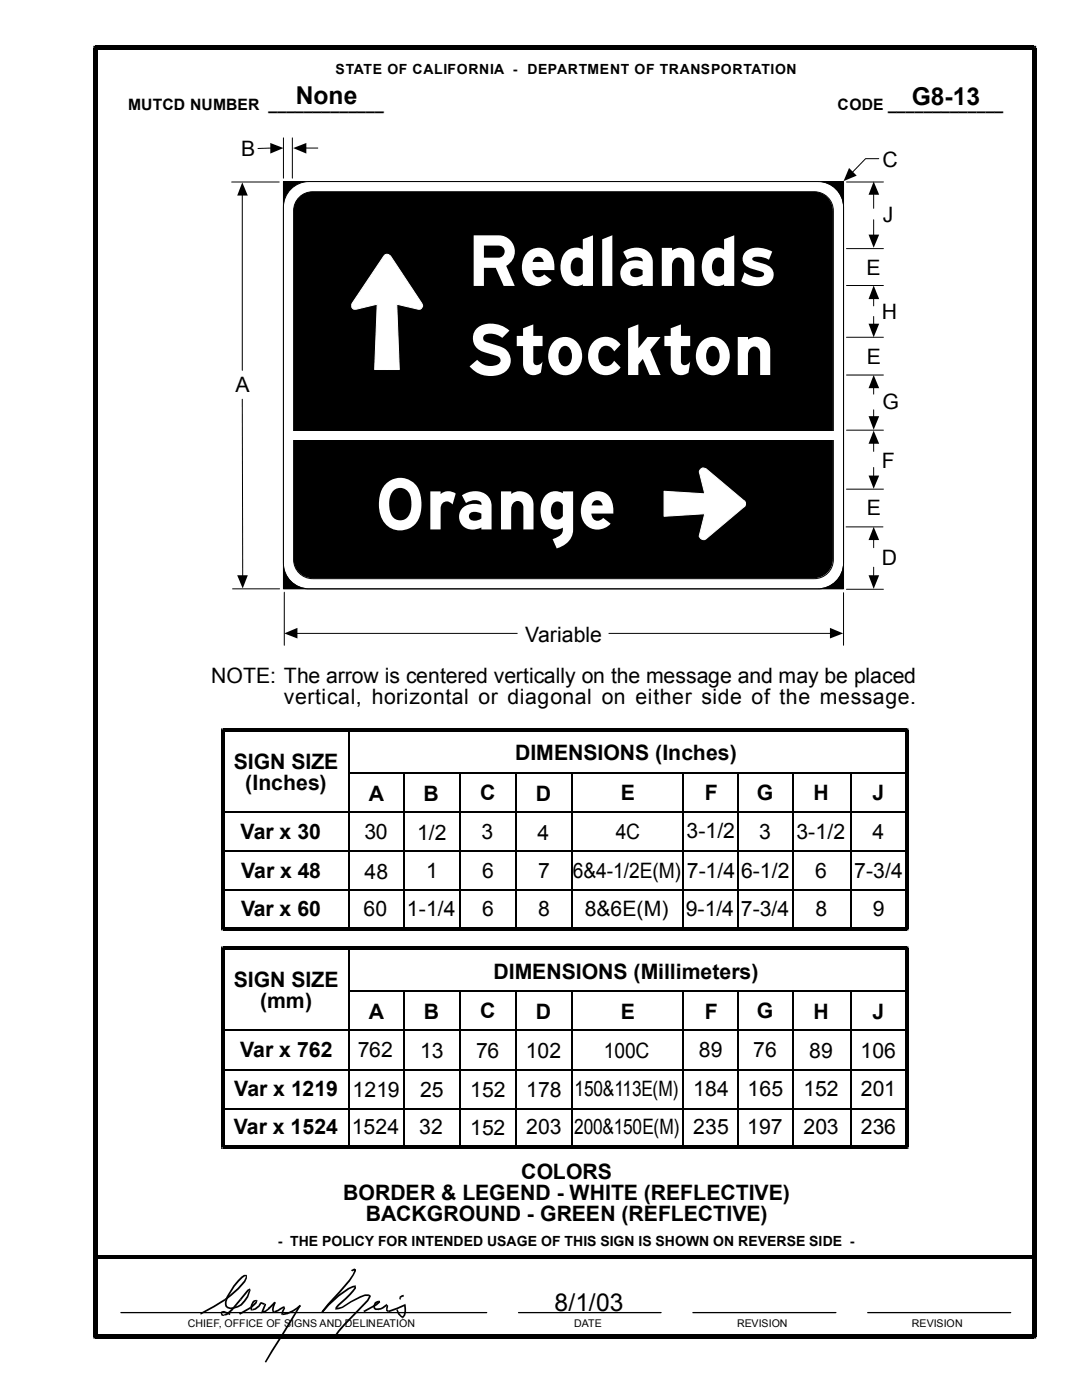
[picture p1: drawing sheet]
<svg xmlns="http://www.w3.org/2000/svg" width="216mm" height="279mm" viewBox="0 0 216 279" stroke-linecap="round" stroke-linejoin="round" font-family="sans-serif">
<path d="M18.6 9.1h.4v.9l.5-.4h-.9zM19 9.1h187.3v.9h-187.3zM206.3 9.1h.5v.5h-.9l.4 .4zM56.6 36.2h111.7v81.3h-111.7zM19 250.5h187.3v.7h-187.3zM18.6 9.6h.9v257.1h-.9zM19 266.3h187.3v.8h-187.3zM18.6 266.7h.9l-.5-.4v.8h-.4zM59.8 260.4l.2 .2-6.9 11.3-.3-.1 1.3-2.2zM205.9 9.6h.9v257.1h-.9zM206.3 266.3l-.4 .4h.9v.4h-.5z" fill="#000"/>
<path d="M24.1 262h73M103.5 262h28.4" fill="none" stroke="#000" stroke-width=".25"/>
<g fill="none" stroke="#000" stroke-width=".2">
<path d="M46.2 36.3h9.5M48.3 38.9v35M54.1 29.5l-2.6 .1M56.6 36.2h111.7v81.3h-111.7zM56.6 27.5v8.1M58.3 27.5v8.1M61 29.5h2.4M175.3 31.7h-2.6l-2.6 2.7M168.9 57h7.4M174.3 59.4v1.6M48.3 79.7l.1 35.3M168.9 74.8h7.4"/>
<path d="M168.9 67.3h7.4M174.3 63.2v1.6M174.3 77.3v1.4M168.9 97.6h7.4M168.9 85.9h7.4M174.3 81.8v1.4M174.3 88.4v1.7M174.3 93.3v1.8M46.4 117.5h9.4M56.7 118.2v10.6M168.3 118.3v10.5M168.8 105.2h7.4"/>
<path d="M168.9 117.6h7.4M174.3 107.6v1.7M174.3 113.2v1.8M59.2 126.4h44M121.5 126.4h44.3"/>
</g>
<g fill="#000">
<path d="M48.3 36.4l1.1 2.6h-2.1z" fill-rule="evenodd"/>
<path d="M53.9 28.5l2.7 1-2.7 1.1z" fill-rule="evenodd"/>
<path d="M58.5 29.5l2.6-1v2.1z" fill-rule="evenodd"/>
<path d="M169.4 33.5l1.5 1.6-2.6 1.1z" fill-rule="evenodd"/>
<path d="M174.3 57l1.1 2.7h-2.1z" fill-rule="evenodd"/>
<path d="M174.3 74.8l1.1 2.7h-2.1z" fill-rule="evenodd"/>
<path d="M173.3 64.6h2.1l-1.1 2.7z" fill-rule="evenodd"/>
<path d="M173.3 94.9h2.1l-1.1 2.6z" fill-rule="evenodd"/>
<path d="M174.3 85.9l1.1 2.7h-2.1z" fill-rule="evenodd"/>
<path d="M173.3 83.1h2.1l-1.1 2.7z" fill-rule="evenodd"/>
<path d="M47.3 114.8h2.1l-1 2.6z" fill-rule="evenodd"/>
<path d="M173.3 114.8h2.1l-1.1 2.7z" fill-rule="evenodd"/>
<path d="M174.3 105.2l1.1 2.6h-2.1z" fill-rule="evenodd"/>
<path d="M56.7 126.4l2.7-1.1v2.1z" fill-rule="evenodd"/>
<path d="M165.6 125.3l2.6 1.1-2.6 1z" fill-rule="evenodd"/>
</g>
<path d="M57.8 38a5.1 5.1 0 0 1 3.8-1.8h101.6a5.1 5.1 0 0 1 5 5.1v71.1a5.1 5.1 0 0 1-5 5h-101.6a5.1 5.1 0 0 1-5-5v-71.1a5.1 5.1 0 0 1 1.2-3.3z" fill="#fff"/>
<path d="M58.4 37.4a5.1 5.1 0 0 1 3.2-1.2h101.6a5.1 5.1 0 0 1 5.1 5.1v71.1a5.1 5.1 0 0 1-5.1 5.1h-101.6a5.1 5.1 0 0 1-5-5.1v-71.1a5.1 5.1 0 0 1 1.8-3.9zM59.7 39.4a3.8 3.8 0 0 1 2.7-1.1h100.1a3.8 3.8 0 0 1 3.8 3.8v69.6a3.8 3.8 0 0 1-3.8 3.8h-100.1a3.8 3.8 0 0 1-3.8-3.8v-69.6a3.8 3.8 0 0 1 1.1-2.7z" fill="none" stroke="#000" stroke-width=".2"/>
<path d="M59.7 39.4a3.8 3.8 0 0 1 2.7-1.1h100a3.8 3.8 0 0 1 3.8 3.8v69.5a3.8 3.8 0 0 1-3.8 3.8h-100a3.8 3.8 0 0 1-3.8-3.8v-69.5a3.8 3.8 0 0 1 1.1-2.7z" fill="#000"/>
<path d="M57.7 85.9h109.7v1.8h-109.7z" fill="#fff"/>
<path d="M168.9 36.3h7.4M174.3 38.7v2.9M168.9 49.6h7.4M174.3 43.9v3.1" fill="none" stroke="#000" stroke-width=".2"/>
<g fill="#000">
<path d="M174.3 36.2l1.1 2.7h-2.1z" fill-rule="evenodd"/>
<path d="M173.3 46.8h2.1l-1.1 2.6z" fill-rule="evenodd"/>
</g>
<path d="M76.9 50.8h.7l.3 .3 6.3 9.4a.74 .74 0 0 1 0 .9 .74 .74 0 0 1-.7 .3l-4.3-1 .5 13h-4.9l.5-13-4.3 1h-.4l-.2-.1-.2-.3v-.6z" fill-rule="evenodd" fill="#fff"/>
<path d="M76.9 50.8h.7l.3 .3 6.3 9.6a.73 .73 0 0 1-.7 1l-4.3-1 .5 13h-4.9l.5-13-4.3 1h-.4l-.2-.1-.2-.3v-.6z" fill="none" stroke="#fff" stroke-width=".2"/>
<path d="M132.5 98l8.1 .6-1.1-4.5 .3-.5a.78 .78 0 0 1 1.1 0l7.7 6.4 .2 .3a.73 .73 0 0 1-.4 .9l-7.5 6.3a.86 .86 0 0 1-1.4-.6l1.1-4.4-8.1 .5z" fill-rule="evenodd" fill="#fff"/>
<path d="M132.5 98l8.1 .6-1.1-4.5 .3-.5a.78 .78 0 0 1 1.1 0l7.5 6.3a.76 .76 0 0 1 0 1.3l-7.5 6.3a.86 .86 0 0 1-1.4-.6l1.1-4.4-8.1 .5z" fill="none" stroke="#fff" stroke-width=".2"/>
<g fill="#000">
<path d="M44.1 145.4h.4v.7l.3-.4h-.7zM44.4 145.4h136.5v.6h-136.5zM180.9 145.4h.4v.3h-.7l.3 .3zM44.1 145.7h.7v39.6h-.7zM44.1 188.9h.4v.7l.3-.4h-.7zM44.4 185h136.5v.7h-136.5zM44.4 188.9h136.5v.7h-136.5zM44.1 185.3h.7l-.4-.3v.7h-.3zM180.6 145.7h.7v39.6h-.7zM180.9 188.9h.4v.3h-.7l.3 .4zM180.9 185l-.3 .3h.7v.4h-.4zM44.1 189.2h.7v39.7h-.7z"/>
<path d="M44.4 228.6h136.5v.7h-136.5zM44.1 228.9h.7l-.4-.3v.7h-.3zM180.6 189.2h.7v39.7h-.7zM180.9 228.6l-.3 .3h.7v.4h-.4zM49 254.5h.3v.6a11.7 11.7 0 0 1-4.3 4.4l-.2-.3a13.7 13.7 0 0 0 4.2-4.3zM44.8 259.2l.2 .3zM44.7 262.3l.3-.1 1.1-.9 1.7-2.1 .3 .3-1.7 2-.8 .7-.7 .4zM47.8 259.2l.3 .3zM48.2 254.8l.5-.4h.5v.3h-.3a10.3 10.3 0 0 0-3.7 5.1l.1 .8-.3 .1-.1-.9a11.7 11.7 0 0 1 3.3-5zM49 254.5h.3l-.1-.1v.3zM49.4 257.4l.5-.3 .1 .5h-.3l.2-.2-.3 .2-1.5 1.9-.3-.3zM49.7 257.5l.3 .1z"/>
<path d="M50.4 259.8l.2-.3 .5-.1 .1 .3a1.31 1.31 0 0 0-.9 1.6l.1-.1-.1 .3h-.3v-1.1zM51.1 259.4l.1 .3h-.2l.2-.3zM51.9 259.9l.2-.1-.1 .4h.2zM52.1 259.8l.7 .3-.1 .3-.7-.2zM54.7 259.8l.3 .1-.3-.1 .2 .3zM54.7 259.8l.3 .1-.4 1.5v.1l.3 .2-.3 .3-.2-.2-.1-.4zM70 253.5l.7-.3 .3 .1v.4h-.3v-.4l.1 .2-.5 .2zM70.9 256.5h.1v.2h-.3l.2 .2zM70.7 253.6l.3 .1-1.1 2-5.5 6.3-.2-.3 5.4-6.3zM70.7 253.6l.3 .1zM70.7 256.7h.3v.4a17.2 17.2 0 0 1-3.4 3.5l-.4 .6h-.3l.1-.3 .4-.5 2.9-2.8 .4-.6zM73.6 258.3l-.1 .4z"/>
<path d="M73.6 258.3l.3 .2 .1 .2-.5 1-2.1 2.2a30.5 30.5 0 0 0-4.4 4.9l-.3-.2a22.9 22.9 0 0 1 4.4-5l2.1-2.2 .5-.7h-.2zM75.4 259.6h.2l.1 .2zM74.8 259.9l.6-.3 .3 .2a.8 .8 0 0 0-.7 .5 .8 .8 0 0 0 0 .8h.4v.4h-.5l-.4-.5v-.5zM79.8 258.7l.2 .2-.1 .5-.2-.2zM79.8 258.7l.7-.3 .1 .3-.6 .3zM79.8 258.7l.2 .3zM40 262l4.8-2.8 .2 .3-5 2.9zM44.7 261.6l1.3 .5-.1 .4-1.3-.5zM44.7 261.6l-.1 .4zM44.2 261.7l.5-.1v.4h-.4l.2 .4 .3-.1v.3h-.6l-.2-.6zM44.7 262.3l.2 .3zM45 260.7l.2-.2 .1 .1z"/>
<path d="M45.2 260.5l.3 .3a2.82 2.82 0 0 0 3.2-1.3l.6-.8 .4-1.2 .3 .1a4.6 4.6 0 0 1-3.3 3.6l-.7 .1-.6-.2-.4-.3zM47.7 262.1l2.2-1.2 .2 .2-2.2 1.3zM51 259.7l.2-.3 .2 .1-.2 .6-1.1 1-.2-.2 1.2-1.2zM49.9 260.9l.2 .2zM50.4 261.2l.1 .3h-.2zM50.4 261.2l.4-.1 .8-.6 .2 .3-.7 .6-.6 .1zM51.9 259.9l.3 .3-.4 .6-.2-.3zM51.6 260.5l.2 .3zM52.2 261.8l.3 .1-.2-.2 .1 .3-.4 .1zM52.3 261.7l.6-.2 .8-.6 .1 .4-.8 .6-.6 .1zM52.8 260.1l.1 .1-.2 .2zM52.9 260.2l.2 .2-.6 1.5-.3-.1 .5-1.5v.1z"/>
<path d="M53.5 261l1.2-1.2 .2 .3-1.1 1.2zM53.5 261l.2-.1 .1 .4zM54.8 261.6l.1 .4h-.2zM54.8 261.6l1.8-.9 .1 .3-1.2 .7-.6 .3zM56.5 262.1l-.1 .4zM56.5 262.1a6.1 6.1 0 0 0 3.3-1.7l.2 .3a6.6 6.6 0 0 1-3.5 1.8zM56.6 260.7l.2 .2h-.3l.2 .1zM56.5 260.9h.3l.1 .2-.5 1v.4l-.3-.1v-.4l.5-.9zM59.8 260.4l.2 .3zM65.4 260.3l2-1.8 2-1.5 1.5-.5v.4l-.5 .1a18 18 0 0 0-6 5l-.2-.3zM64.2 261.7l.2 .3zM67.1 261v.4h-.2v-.2h.3z"/>
<path d="M67.1 261l1.1-.2 1.7-1.1 2-1 .9-.4h.8v.4h-.8l-.8 .3-1.9 .9-1.7 1.1-1.3 .4zM72.5 261.6l2.4-1.3 .7-.6 .2 .1h-.2v-.2h.2l.1 .3-.7 .6-2.5 1.4zM75.4 261.1l.5-.1 1.1-.7 .2 .3-1.2 .8-.6 .1zM75.4 261.1v.4zM77 260.3l.1-.1 .1 .1-.2 .3h.2zM77.2 260.3l.3 .3-.2 .8 .3 .1-.1 .4-.5-.3 .1-1h-.1zM77.6 261.5v.4h-.1zM77.6 261.5l3.2-1.2 .1 .3-1.6 .7-1.7 .6zM79.1 261.5l.2-.2 .4 .7 .7 .8-.1 .3-.9-.8zM80.2 262.8h.2l-.1 .3h.1zM80.8 260.3l.1-.1v.2l-.3 .1 .3 .1zM80.6 260.5l.3-.1a2.68 2.68 0 0 1-.5 2.7l-.2-.3a2.18 2.18 0 0 0 .4-2.3z"/>
</g>
<g fill="none" stroke="#000" stroke-width=".34">
<path d="M69.6 154.3h111.2M69.6 145.6v39.7M80.7 154.3v31.1M91.8 154.3v31.1M103 154.3v31.1M114 154.3v31.1M136.3 154.3v31.1M147.2 154.2v31.1M158.3 154.3v31M169.8 154.3v31M44.4 162.1h136.4M44.4 169.8h136.4"/>
<path d="M44.4 177.6h136.4M69.6 197.9h111.4M69.6 189.1v39.8M80.7 197.9v31.1M91.8 197.9v31.1M103 197.9v31M114 197.9v31.1M136.3 198v30.9M147.2 197.8v31.1M158.3 197.8v31.1M169.8 197.8v31.1M44.4 205.7h136.6"/>
<path d="M44.4 213.4h136.6M44.4 221.2h136.6"/>
</g>
<path d="M138.3 262h28.5M173.1 262h28.6" fill="none" stroke="#000" stroke-width=".25"/>
<g font-size="15.2" fill="#fff">
<text x="93.3" y="57.1">Redlands</text>
<text x="93.3" y="74.8">Stockton</text>
<text x="74.8" y="105.7">Orange</text>
</g>
<g font-size="4.9">
<text x="59" y="20.7">None</text>
<text x="181.9" y="20.9">G8-13</text>
<text x="110.7" y="261.6">8/1/03</text>
</g>
<g font-size="4.2">
<text x="48.1" y="31.2">B</text>
<text x="176.1" y="33.3">C</text>
<text x="176.2" y="44.4">J</text>
<text x="172.9" y="54.9">E</text>
<text x="175.9" y="63.7">H</text>
<text x="173" y="72.6">E</text>
<text x="47" y="78.2">A</text>
<text x="176.1" y="81.7">G</text>
<text x="175.9" y="93.3">F</text>
<text x="173" y="102.9">E</text>
<text x="175.9" y="112.8">D</text>
<text x="104.8" y="128.1">Variable</text>
<text x="42.2" y="136.2">NOTE: The arrow is centered vertically on the message and may be placed</text>
<text x="56.6" y="140.5">vertical, horizontal or diagonal on either side of the message.</text>
<text x="46.7" y="153.5">SIGN SIZE</text>
<text x="102.8" y="151.7">DIMENSIONS (Inches)</text>
<text x="48.9" y="157.7">(Inches)</text>
<text x="73.6" y="159.8">A</text>
<text x="84.5" y="159.8">B</text>
<text x="95.8" y="159.7">C</text>
<text x="106.9" y="159.8">D</text>
<text x="123.9" y="159.7">E</text>
<text x="140.6" y="159.7">F</text>
<text x="151" y="159.6">G</text>
<text x="162.3" y="159.7">H</text>
<text x="174.1" y="159.7">J</text>
<text x="48" y="167.5">Var x 30</text>
<text x="72.7" y="167.5">30</text>
<text x="83.2" y="167.6">1/2</text>
<text x="96.1" y="167.5">3</text>
<text x="107.3" y="167.6">4</text>
<text x="122.9" y="167.5">4C</text>
<text x="137" y="167.3">3-1/2</text>
<text x="151.5" y="167.5">3</text>
<text x="158.9" y="167.5">3-1/2</text>
<text x="174.1" y="167.5">4</text>
<text x="48.1" y="175.2">Var x 48</text>
<text x="72.7" y="175.3">48</text>
<text x="85" y="175.3">1</text>
<text x="96.2" y="175.3">6</text>
<text x="107.4" y="175.3">7</text>
<text x="114.3" y="175.2">6&amp;4-1/2E(M)</text>
<text x="137.1" y="175.2">7-1/4</text>
<text x="147.9" y="175.2">6-1/2</text>
<text x="162.6" y="175.2">6</text>
<text x="170.4" y="175.2">7-3/4</text>
<text x="48.1" y="182.8">Var x 60</text>
<text x="72.6" y="182.8">60</text>
<text x="81.2" y="182.8">1-1/4</text>
<text x="96.2" y="182.9">6</text>
<text x="107.4" y="182.7">8</text>
<text x="116.7" y="182.8">8&amp;6E(M)</text>
<text x="136.8" y="182.7">9-1/4</text>
<text x="147.8" y="182.8">7-3/4</text>
<text x="162.7" y="182.7">8</text>
<text x="174.2" y="182.7">9</text>
<text x="46.7" y="197">SIGN SIZE</text>
<text x="98.5" y="195.3">DIMENSIONS (Millimeters)</text>
<text x="51.9" y="201.3">(mm)</text>
<text x="73.6" y="203.3">A</text>
<text x="84.6" y="203.3">B</text>
<text x="95.8" y="203.2">C</text>
<text x="106.9" y="203.4">D</text>
<text x="123.9" y="203.3">E</text>
<text x="140.6" y="203.3">F</text>
<text x="151" y="203.1">G</text>
<text x="162.3" y="203.3">H</text>
<text x="174.1" y="203.3">J</text>
<text x="47.9" y="211">Var x 762</text>
<text x="71.4" y="211">762</text>
<text x="83.8" y="211.1">13</text>
<text x="95" y="211.1">76</text>
<text x="104.9" y="211.1">102</text>
<text x="120.5" y="211.1">100C</text>
<text x="139.4" y="210.9">89</text>
<text x="150.3" y="211">76</text>
<text x="161.5" y="211.1">89</text>
<text x="171.7" y="211.1">106</text>
<text x="46.7" y="218.8">Var x 1219</text>
<text x="70.4" y="218.9">1219</text>
<text x="83.8" y="218.9">25</text>
<text x="93.8" y="218.9">152</text>
<text x="105" y="218.9">178</text>
<text x="114.6" y="218.8">150&amp;113E(M)</text>
<text x="138.3" y="218.8">184</text>
<text x="149.2" y="218.8">165</text>
<text x="160.4" y="218.8">152</text>
<text x="171.8" y="218.8">201</text>
<text x="46.7" y="226.4">Var x 1524</text>
<text x="70.2" y="226.4">1524</text>
<text x="83.7" y="226.4">32</text>
<text x="93.8" y="226.5">152</text>
<text x="105" y="226.3">203</text>
<text x="114.6" y="226.4">200&amp;150E(M)</text>
<text x="138.3" y="226.3">235</text>
<text x="149.1" y="226.4">197</text>
<text x="160.4" y="226.2">203</text>
<text x="171.8" y="226.2">236</text>
<text x="68.5" y="239.5">BORDER &amp; LEGEND - WHITE (REFLECTIVE)</text>
<text x="104" y="235.3">COLORS</text>
<text x="73" y="243.8">BACKGROUND - GREEN (REFLECTIVE)</text>
</g>
<g font-size="3.1">
<text x="25.6" y="21.9">MUTCD NUMBER _____________</text>
<text x="167.1" y="21.9">CODE _____________</text>
</g>
<g font-size="2.8">
<text x="67" y="14.7">STATE OF CALIFORNIA - DEPARTMENT OF TRANSPORTATION</text>
<text x="55.5" y="248.6">- THE POLICY FOR INTENDED USAGE OF THIS SIGN IS SHOWN ON REVERSE SIDE -</text>
</g>
<g font-size="2.1">
<text x="37.5" y="264.8">CHIEF, OFFICE OF SIGNS AND DELINEATION</text>
<text x="114.6" y="264.8">DATE</text>
<text x="147.1" y="264.8">REVISION</text>
<text x="181.9" y="264.8">REVISION</text>
</g>
</svg>
